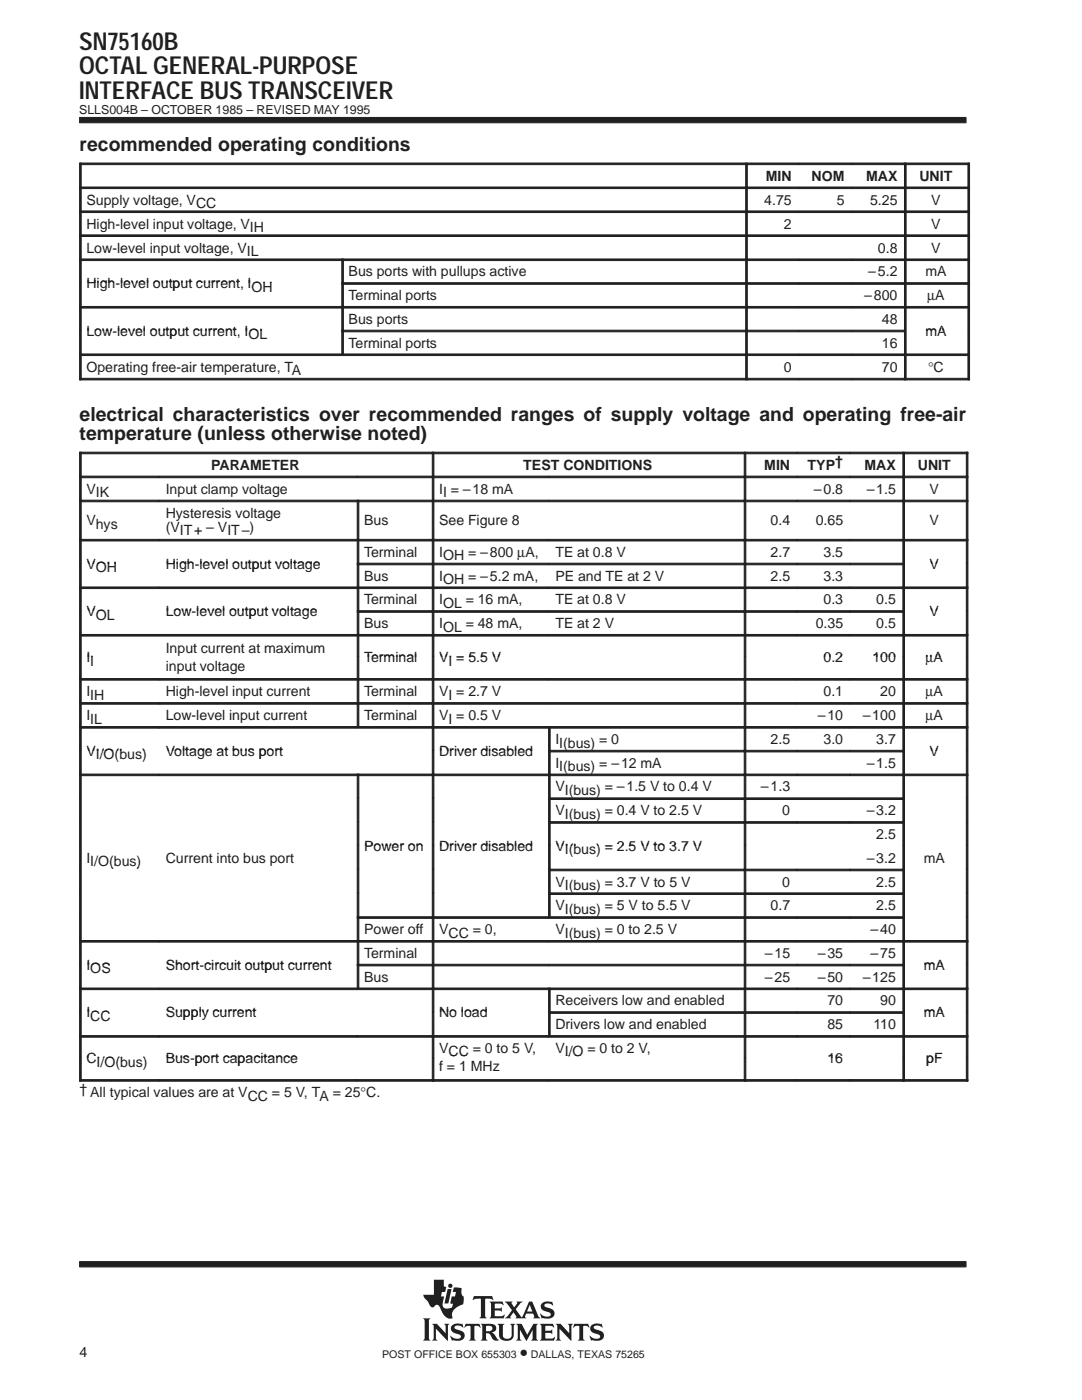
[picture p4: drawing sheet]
<svg xmlns="http://www.w3.org/2000/svg" width="216mm" height="279mm" viewBox="0 0 216 279" stroke-linecap="round" stroke-linejoin="round" font-family="sans-serif">
<g fill="#231f20" stroke="#231f20" stroke-width=".2">
<path d="M15.9 23.4h176.9v1.1h-176.9z" fill-rule="evenodd"/>
<path d="M15.9 251.8h176.9v1h-176.9z" fill-rule="evenodd"/>
</g>
<g fill="#231f20">
<path d="M89.3 257.3h.8l-.6 2.8h-.8z"/>
<path d="M95.9 264.2h2.1a.85 .85 0 0 1 1 .8 .85 .85 0 0 1-.9 .9l.4 .3 .7 1 .4 .2-.2 .1a1.11 1.11 0 0 1-1.4-.9l-.3-.4-.7-.1v1l.3 .4h-1.4l.3-.5v-2.3z" fill-rule="evenodd"/>
<path d="M100.7 259.8h1.6l-.2 .4 .5 .7 .6-.8-.1-.3h1.2l-.5 .3-.9 1.2 1 1.5a.22 .22 0 0 0 .3 0 .22 .22 0 0 0 .1-.2l1.3-2.8h.6l1.2 2.8 .4 .5-1.4-.1a.24 .24 0 0 0 .2-.1 .24 .24 0 0 0 0-.3l-.2-.4h-1.4l-.3 .6 .3 .3h-2.2l.2-.4-.5-.8-.7 .9 .2 .3h-1.3l.5-.4 1-1.2z" fill-rule="evenodd"/>
<path d="M118 264.5a2.12 2.12 0 0 1 1.9-.2l.1-.2 .3 .8-.8-.3h-.7a.35 .35 0 0 0-.3 .2 .35 .35 0 0 0 .2 .4l.5 .2a1.16 1.16 0 0 1 1.2 1.6 1.23 1.23 0 0 1-1.1 .6l-1.1-.1-.2 .1-.4-1 .9 .5 .7 .1a.47 .47 0 0 0 .6-.5 .47 .47 0 0 0-.6-.4 1.29 1.29 0 0 1-1.4-1.5z" fill-rule="evenodd"/>
<path d="M114.6 264.2h2.8l.2 .8-.5-.4h-.6l-.1 .1v2.4l.3 .4h-1.4l.3-.4v-2.4l-.1-.1h-.6l-.6 .4z" fill-rule="evenodd"/>
<path d="M107.7 264.2h2.6l.2 .8-.6-.4-1.1 .1v.9h1l.4-.3v.9l-.3-.2h-1.1v1.1h1.4l.5-.3-.2 .7h-2.8l.3-.5v-2.3z" fill-rule="evenodd"/>
<path d="M110.9 264.2h1l1.7 1.9v-1.5l-.3-.4h1l-.3 .4v3l-2.4-2.4v1.9l.3 .4h-1l.3-.4v-2.5z" fill-rule="evenodd"/>
<path d="M103 264.2h1.1l1.1 2.2 1.2-2.2h.9l-.3 .4v2.5l.4 .4h-1.4l.3-.4v-1.7l-1.3 2.2-1.3-2.3v1.8l.4 .4h-1.1l.3-.5v-2.3z" fill-rule="evenodd"/>
<path d="M90.2 264.5a2.17 2.17 0 0 1 1.9-.2l.1-.2 .3 .8-.8-.3h-.7a.36 .36 0 0 0-.3 .4 .36 .36 0 0 0 .4 .3l.3 .1a1.19 1.19 0 0 1 1.3 1.5l-.1 .1a1.23 1.23 0 0 1-1.1 .6l-1.1-.1-.2 .1-.4-1h.1a1.37 1.37 0 0 0 2.1 .2 .6 .6 0 0 0-.8-.6 1.08 1.08 0 0 1-1-.5 1.08 1.08 0 0 1 0-1.1z" fill-rule="evenodd"/>
<path d="M92.9 264.2h2.8l.2 .8-.5-.4h-.6l-.1 .1v2.4l.3 .4h-1.4l.2-.2 .1-.3v-2.3l-.7-.1-.6 .4z" fill-rule="evenodd"/>
<path d="M99.3 264.2h1.3l-.3 .3 .1 2.2 .2 .4 .8 .1a.73 .73 0 0 0 .7-.8v-1.9l-.3-.3h1l-.3 .3v2a1.56 1.56 0 0 1-1.3 1.1 1.56 1.56 0 0 1-1.5-.6l-.1-2.5z" fill-rule="evenodd"/>
<path d="M86.2 264.2h1l1.7 1.9v-1.5l-.3-.4h1.1l-.3 .3v3.1l-2.4-2.4v1.9l.3 .4h-1.1l.3-.5v-2.3z" fill-rule="evenodd"/>
<path d="M84.4 263.1h1.5l-.3 .3v3.8l.3 .3h-1.5l.3-.5v-3.4z" fill-rule="evenodd"/>
<path d="M94.6 258.7h3.6l.2 .8-.7-.3-.9 .1v3.4l.3 .4h-1.4l.3-.4v-3.4l-1-.1-.7 .2z" fill-rule="evenodd"/>
<path d="M97.7 259.8h2.6l.2 .7-.7-.3h-1.1v.9h1.1l.3-.2v.9l-.3-.2-1.1-.1v1.1l.1 .1h1.3l.5-.4 .1 .1-.2 .7h-2.8l.3-.6v-2.2z" fill-rule="evenodd"/>
<path d="M108.1 260.2l.1-.1a1.87 1.87 0 0 1 1.4-.3l.4 .1 .2-.2 .2 .8-1.1-.4a.44 .44 0 0 0-.7 .4 .44 .44 0 0 0 .6 .4 1.34 1.34 0 0 1 1.4 1.4 1.13 1.13 0 0 1-1.1 .9l-.8-.1a.37 .37 0 0 0-.6 .1l-.3-1 .1-.1 .6 .5 .8 .2a.47 .47 0 0 0 .6-.5 .47 .47 0 0 0-.5-.5h-.2a1.11 1.11 0 0 1-1.2-1.6z" fill-rule="evenodd"/>
<path d="M86.6 255.4h2v1.3l.4 .2-.2 .9h-.6l-.2 .9h.6l-.2 1.1a1.11 1.11 0 0 0 .3 1.3l.6 .1 .9-.3 .2-.7-.5-.1 .2-1.4h.7l.2-.9h-.7l.3-.9 1.5 .2v.9l.1 .5 .3 .2v1a.54 .54 0 0 1-.4 .7l-.4 .2a2.35 2.35 0 0 0-1.5 1.6v.4a.29 .29 0 0 1 .1 .3 .29 .29 0 0 1-.2 .2l-.1 .1a2.21 2.21 0 0 1-2-1.9l-.1-.1a.68 .68 0 0 0-.5-.8 .68 .68 0 0 0-.8 .4 .88 .88 0 0 1-1.1-.8l-.8-1-.2-.6h2.1z" fill-rule="evenodd"/>
<circle cx="89.9" cy="256.6" r=".43"/>
</g>
<g fill="#fff">
<path d="M105.7 260.4l.5 1.3h-1z"/>
<path d="M97 264.7l.6-.1a.56 .56 0 0 1 .7 .5 .56 .56 0 0 1-.7 .6h-.6z" fill-rule="evenodd"/>
</g>
<g fill="#231f20" stroke="#231f20" stroke-width=".2">
<path d="M15.9 32.5h.3v4.8h-.3z" fill-rule="evenodd"/>
<path d="M15.9 32.5h132.9v.4h-132.9z" fill-rule="evenodd"/>
<path d="M148.8 32.5h.3v4.8h-.3z" fill-rule="evenodd"/>
<path d="M148.8 32.5h10.5v.4h-10.5z" fill-rule="evenodd"/>
<path d="M159.4 32.5h10.5v.4h-10.5z" fill-rule="evenodd"/>
<path d="M169.9 32.5h10.6v.4h-10.6z" fill-rule="evenodd"/>
<path d="M180.5 32.5h.3v4.8h-.3z" fill-rule="evenodd"/>
<path d="M193.1 32.5h.4v4.8h-.4z" fill-rule="evenodd"/>
<path d="M180.5 32.5h13v.4h-13z" fill-rule="evenodd"/>
<path d="M15.9 37.3h.3v4.8h-.3z" fill-rule="evenodd"/>
<path d="M15.9 37.3h132.9v.3h-132.9z" fill-rule="evenodd"/>
<path d="M148.8 37.3h.3v4.8h-.3z" fill-rule="evenodd"/>
<path d="M148.8 37.3h10.5v.3h-10.5z" fill-rule="evenodd"/>
<path d="M159.4 37.3h10.5v.3h-10.5z" fill-rule="evenodd"/>
<path d="M169.9 37.3h10.6v.3h-10.6z" fill-rule="evenodd"/>
<path d="M180.5 37.3h.3v4.8h-.3z" fill-rule="evenodd"/>
<path d="M193.1 37.3h.4v4.8h-.4z" fill-rule="evenodd"/>
<path d="M180.5 37.3h13v.3h-13z" fill-rule="evenodd"/>
<path d="M15.9 42.1h.3v4.8h-.3z" fill-rule="evenodd"/>
<path d="M15.9 42.1h132.9v.3h-132.9z" fill-rule="evenodd"/>
<path d="M148.8 42.1h.3v4.8h-.3z" fill-rule="evenodd"/>
<path d="M148.8 42.1h10.5v.3h-10.5z" fill-rule="evenodd"/>
<path d="M159.4 42.1h10.5v.3h-10.5z" fill-rule="evenodd"/>
<path d="M169.9 42.1h10.6v.3h-10.6z" fill-rule="evenodd"/>
<path d="M180.5 42.1h.3v4.8h-.3z" fill-rule="evenodd"/>
<path d="M193.1 42.1h.4v4.8h-.4z" fill-rule="evenodd"/>
<path d="M180.5 42.1h13v.3h-13z" fill-rule="evenodd"/>
<path d="M15.9 46.9h.3v4.8h-.3z" fill-rule="evenodd"/>
<path d="M15.9 46.9h132.9v.3h-132.9z" fill-rule="evenodd"/>
<path d="M148.8 46.9h.3v4.8h-.3z" fill-rule="evenodd"/>
<path d="M148.8 46.9h10.5v.3h-10.5z" fill-rule="evenodd"/>
<path d="M159.4 46.9h10.5v.3h-10.5z" fill-rule="evenodd"/>
<path d="M169.9 46.9h10.6v.3h-10.6z" fill-rule="evenodd"/>
<path d="M180.5 46.9h.3v4.8h-.3z" fill-rule="evenodd"/>
<path d="M193.1 46.9h.4v4.8h-.4z" fill-rule="evenodd"/>
<path d="M180.5 46.9h13v.3h-13z" fill-rule="evenodd"/>
<path d="M15.9 51.7h.3v4.7h-.3z" fill-rule="evenodd"/>
<path d="M15.9 51.7h52.3v.3h-52.3z" fill-rule="evenodd"/>
<path d="M68.2 51.7h.3v4.7h-.3z" fill-rule="evenodd"/>
<path d="M68.2 51.7h80.6v.3h-80.6z" fill-rule="evenodd"/>
<path d="M148.8 51.7h.3v4.7h-.3z" fill-rule="evenodd"/>
<path d="M148.8 51.7h10.5v.3h-10.5z" fill-rule="evenodd"/>
<path d="M159.4 51.7h10.5v.3h-10.5z" fill-rule="evenodd"/>
<path d="M169.9 51.7h10.6v.3h-10.6z" fill-rule="evenodd"/>
<path d="M180.5 51.7h.3v4.7h-.3z" fill-rule="evenodd"/>
<path d="M193.1 51.7h.4v4.7h-.4z" fill-rule="evenodd"/>
<path d="M180.5 51.7h13v.3h-13z" fill-rule="evenodd"/>
<path d="M15.9 56.4h.3v4.7h-.3z" fill-rule="evenodd"/>
<path d="M68.2 56.4h.3v4.7h-.3z" fill-rule="evenodd"/>
<path d="M68.2 56.4h80.6v.3h-80.6z" fill-rule="evenodd"/>
<path d="M148.8 56.4h.3v4.7h-.3z" fill-rule="evenodd"/>
<path d="M148.8 56.4h10.5v.3h-10.5z" fill-rule="evenodd"/>
<path d="M159.4 56.4h10.5v.3h-10.5z" fill-rule="evenodd"/>
<path d="M169.9 56.4h10.6v.3h-10.6z" fill-rule="evenodd"/>
<path d="M180.5 56.4h.3v4.7h-.3z" fill-rule="evenodd"/>
<path d="M193.1 56.4h.4v4.7h-.4z" fill-rule="evenodd"/>
<path d="M180.5 56.4h13v.3h-13z" fill-rule="evenodd"/>
<path d="M15.9 61.2h.3v4.7h-.3z" fill-rule="evenodd"/>
<path d="M15.9 61.2h52.3v.3h-52.3z" fill-rule="evenodd"/>
<path d="M68.2 61.2h.3v4.7h-.3z" fill-rule="evenodd"/>
<path d="M68.2 61.2h80.6v.3h-80.6z" fill-rule="evenodd"/>
<path d="M148.8 61.2h.3v4.7h-.3z" fill-rule="evenodd"/>
<path d="M148.8 61.2h10.5v.3h-10.5z" fill-rule="evenodd"/>
<path d="M159.4 61.2h10.5v.3h-10.5z" fill-rule="evenodd"/>
<path d="M169.9 61.2h10.6v.3h-10.6z" fill-rule="evenodd"/>
<path d="M180.5 61.2h.3v4.7h-.3z" fill-rule="evenodd"/>
<path d="M193.1 61.2h.4v4.7h-.4z" fill-rule="evenodd"/>
<path d="M180.5 61.2h13v.3h-13z" fill-rule="evenodd"/>
<path d="M15.9 65.9h.3v4.7h-.3z" fill-rule="evenodd"/>
<path d="M68.2 65.9h.3v4.7h-.3z" fill-rule="evenodd"/>
<path d="M68.2 65.9h80.6v.3h-80.6z" fill-rule="evenodd"/>
<path d="M148.8 65.9h.3v4.7h-.3z" fill-rule="evenodd"/>
<path d="M148.8 65.9h10.5v.3h-10.5z" fill-rule="evenodd"/>
<path d="M159.4 65.9h10.5v.3h-10.5z" fill-rule="evenodd"/>
<path d="M169.9 65.9h10.6v.3h-10.6z" fill-rule="evenodd"/>
<path d="M180.5 65.9h.3v4.7h-.3z" fill-rule="evenodd"/>
<path d="M193.1 65.9h.4v4.7h-.4z" fill-rule="evenodd"/>
<path d="M15.9 70.6h.3v5.2h-.3z" fill-rule="evenodd"/>
<path d="M15.9 70.6h132.9v.4h-132.9z" fill-rule="evenodd"/>
<path d="M15.9 75.5h132.9v.3h-132.9z" fill-rule="evenodd"/>
<path d="M148.8 70.6h.3v5.2h-.3z" fill-rule="evenodd"/>
<path d="M148.8 70.6h10.5v.4h-10.5z" fill-rule="evenodd"/>
<path d="M148.8 75.5h10.5v.3h-10.5z" fill-rule="evenodd"/>
<path d="M159.4 70.6h10.5v.4h-10.5z" fill-rule="evenodd"/>
<path d="M159.4 75.5h10.5v.3h-10.5z" fill-rule="evenodd"/>
<path d="M169.9 70.6h10.6v.4h-10.6z" fill-rule="evenodd"/>
<path d="M169.9 75.5h10.6v.3h-10.6z" fill-rule="evenodd"/>
<path d="M180.5 70.6h.3v5.2h-.3z" fill-rule="evenodd"/>
<path d="M193.1 70.6h.4v5.2h-.4z" fill-rule="evenodd"/>
<path d="M180.5 70.6h13v.4h-13z" fill-rule="evenodd"/>
<path d="M180.5 75.5h13v.3h-13z" fill-rule="evenodd"/>
<path d="M15.9 90.2h.3v4.8h-.3z" fill-rule="evenodd"/>
<path d="M15.9 90.2h70.3v.4h-70.3z" fill-rule="evenodd"/>
<path d="M86.3 90.2h.3v4.8h-.3z" fill-rule="evenodd"/>
<path d="M86.3 90.2h62.2v.4h-62.2z" fill-rule="evenodd"/>
<path d="M148.5 90.2h.3v4.8h-.3z" fill-rule="evenodd"/>
<path d="M148.5 90.2h10.5v.4h-10.5z" fill-rule="evenodd"/>
<path d="M159.1 90.2h10.5v.4h-10.5z" fill-rule="evenodd"/>
<path d="M169.6 90.2h10.5v.4h-10.5z" fill-rule="evenodd"/>
<path d="M180.2 90.2h.3v4.8h-.3z" fill-rule="evenodd"/>
<path d="M192.8 90.2h.3v4.8h-.3z" fill-rule="evenodd"/>
<path d="M180.2 90.2h12.9v.4h-12.9z" fill-rule="evenodd"/>
<path d="M15.9 95h.3v4.8h-.3z" fill-rule="evenodd"/>
<path d="M15.9 95h15.8v.3h-15.8z" fill-rule="evenodd"/>
<path d="M31.7 95h39.6v.3h-39.6z" fill-rule="evenodd"/>
<path d="M71.3 95h14.9v.3h-14.9z" fill-rule="evenodd"/>
<path d="M86.3 95h.3v4.8h-.3z" fill-rule="evenodd"/>
<path d="M86.3 95h23.1v.3h-23.1z" fill-rule="evenodd"/>
<path d="M109.5 95h39v.3h-39z" fill-rule="evenodd"/>
<path d="M148.5 95h.3v4.8h-.3z" fill-rule="evenodd"/>
<path d="M148.5 95h10.5v.3h-10.5z" fill-rule="evenodd"/>
<path d="M159.1 95h10.5v.3h-10.5z" fill-rule="evenodd"/>
<path d="M169.6 95h10.5v.3h-10.5z" fill-rule="evenodd"/>
<path d="M180.2 95h.3v4.8h-.3z" fill-rule="evenodd"/>
<path d="M192.8 95h.3v4.8h-.3z" fill-rule="evenodd"/>
<path d="M180.2 95h12.9v.3h-12.9z" fill-rule="evenodd"/>
<path d="M15.9 99.8h.3v7.8h-.3z" fill-rule="evenodd"/>
<path d="M15.9 99.8h15.8v.3h-15.8z" fill-rule="evenodd"/>
<path d="M31.7 99.8h39.6v.3h-39.6z" fill-rule="evenodd"/>
<path d="M71.3 99.8h.3v7.8h-.3z" fill-rule="evenodd"/>
<path d="M71.3 99.8h14.9v.3h-14.9z" fill-rule="evenodd"/>
<path d="M86.3 99.8h.3v7.8h-.3z" fill-rule="evenodd"/>
<path d="M86.3 99.8h23.1v.3h-23.1z" fill-rule="evenodd"/>
<path d="M109.5 99.8h39v.3h-39z" fill-rule="evenodd"/>
<path d="M148.5 99.8h.3v7.8h-.3z" fill-rule="evenodd"/>
<path d="M148.5 99.8h10.5v.3h-10.5z" fill-rule="evenodd"/>
<path d="M159.1 99.8h10.5v.3h-10.5z" fill-rule="evenodd"/>
<path d="M169.6 99.8h10.5v.3h-10.5z" fill-rule="evenodd"/>
<path d="M180.2 99.8h.3v7.8h-.3z" fill-rule="evenodd"/>
<path d="M192.8 99.8h.3v7.8h-.3z" fill-rule="evenodd"/>
<path d="M180.2 99.8h12.9v.3h-12.9z" fill-rule="evenodd"/>
<path d="M15.9 107.6h.3v4.8h-.3z" fill-rule="evenodd"/>
<path d="M15.9 107.6h15.8v.4h-15.8z" fill-rule="evenodd"/>
<path d="M31.7 107.6h39.6v.4h-39.6z" fill-rule="evenodd"/>
<path d="M71.3 107.6h.3v4.8h-.3z" fill-rule="evenodd"/>
<path d="M71.3 107.6h14.9v.4h-14.9z" fill-rule="evenodd"/>
<path d="M86.3 107.6h.3v4.8h-.3z" fill-rule="evenodd"/>
<path d="M86.3 107.6h23.1v.4h-23.1z" fill-rule="evenodd"/>
<path d="M109.5 107.6h39v.4h-39z" fill-rule="evenodd"/>
<path d="M148.5 107.6h.3v4.8h-.3z" fill-rule="evenodd"/>
<path d="M148.5 107.6h10.5v.4h-10.5z" fill-rule="evenodd"/>
<path d="M159.1 107.6h10.5v.4h-10.5z" fill-rule="evenodd"/>
<path d="M169.6 107.6h10.5v.4h-10.5z" fill-rule="evenodd"/>
<path d="M180.2 107.6h.3v4.8h-.3z" fill-rule="evenodd"/>
<path d="M192.8 107.6h.3v4.8h-.3z" fill-rule="evenodd"/>
<path d="M180.2 107.6h12.9v.4h-12.9z" fill-rule="evenodd"/>
<path d="M15.9 112.4h.3v4.7h-.3z" fill-rule="evenodd"/>
<path d="M71.3 112.4h.3v4.7h-.3z" fill-rule="evenodd"/>
<path d="M71.3 112.4h14.9v.3h-14.9z" fill-rule="evenodd"/>
<path d="M86.3 112.4h.3v4.7h-.3z" fill-rule="evenodd"/>
<path d="M86.3 112.4h23.1v.3h-23.1z" fill-rule="evenodd"/>
<path d="M109.5 112.4h39v.3h-39z" fill-rule="evenodd"/>
<path d="M148.5 112.4h.3v4.7h-.3z" fill-rule="evenodd"/>
<path d="M148.5 112.4h10.5v.3h-10.5z" fill-rule="evenodd"/>
<path d="M159.1 112.4h10.5v.3h-10.5z" fill-rule="evenodd"/>
<path d="M169.6 112.4h10.5v.3h-10.5z" fill-rule="evenodd"/>
<path d="M180.2 112.4h.3v4.7h-.3z" fill-rule="evenodd"/>
<path d="M192.8 112.4h.3v4.7h-.3z" fill-rule="evenodd"/>
<path d="M15.9 117.1h.3v4.8h-.3z" fill-rule="evenodd"/>
<path d="M15.9 117.1h15.8v.4h-15.8z" fill-rule="evenodd"/>
<path d="M31.7 117.1h39.6v.4h-39.6z" fill-rule="evenodd"/>
<path d="M71.3 117.1h.3v4.8h-.3z" fill-rule="evenodd"/>
<path d="M71.3 117.1h14.9v.4h-14.9z" fill-rule="evenodd"/>
<path d="M86.3 117.1h.3v4.8h-.3z" fill-rule="evenodd"/>
<path d="M86.3 117.1h23.1v.4h-23.1z" fill-rule="evenodd"/>
<path d="M109.5 117.1h39v.4h-39z" fill-rule="evenodd"/>
<path d="M148.5 117.1h.3v4.8h-.3z" fill-rule="evenodd"/>
<path d="M148.5 117.1h10.5v.4h-10.5z" fill-rule="evenodd"/>
<path d="M159.1 117.1h10.5v.4h-10.5z" fill-rule="evenodd"/>
<path d="M169.6 117.1h10.5v.4h-10.5z" fill-rule="evenodd"/>
<path d="M180.2 117.1h.3v4.8h-.3z" fill-rule="evenodd"/>
<path d="M192.8 117.1h.3v4.8h-.3z" fill-rule="evenodd"/>
<path d="M180.2 117.1h12.9v.4h-12.9z" fill-rule="evenodd"/>
<path d="M15.9 121.9h.3v4.7h-.3z" fill-rule="evenodd"/>
<path d="M71.3 121.9h.3v4.7h-.3z" fill-rule="evenodd"/>
<path d="M71.3 121.9h14.9v.3h-14.9z" fill-rule="evenodd"/>
<path d="M86.3 121.9h.3v4.7h-.3z" fill-rule="evenodd"/>
<path d="M86.3 121.9h23.1v.3h-23.1z" fill-rule="evenodd"/>
<path d="M109.5 121.9h39v.3h-39z" fill-rule="evenodd"/>
<path d="M148.5 121.9h.3v4.7h-.3z" fill-rule="evenodd"/>
<path d="M148.5 121.9h10.5v.3h-10.5z" fill-rule="evenodd"/>
<path d="M159.1 121.9h10.5v.3h-10.5z" fill-rule="evenodd"/>
<path d="M169.6 121.9h10.5v.3h-10.5z" fill-rule="evenodd"/>
<path d="M180.2 121.9h.3v4.7h-.3z" fill-rule="evenodd"/>
<path d="M192.8 121.9h.3v4.7h-.3z" fill-rule="evenodd"/>
<path d="M15.9 126.6h.3v4.4h-.3z" fill-rule="evenodd"/>
<path d="M15.9 126.6h15.8v.3h-15.8z" fill-rule="evenodd"/>
<path d="M31.7 126.6h39.6v.3h-39.6z" fill-rule="evenodd"/>
<path d="M71.3 126.6h.3v4.4h-.3z" fill-rule="evenodd"/>
<path d="M71.3 126.6h14.9v.3h-14.9z" fill-rule="evenodd"/>
<path d="M86.3 126.6h.3v4.4h-.3z" fill-rule="evenodd"/>
<path d="M86.3 126.6h23.1v.3h-23.1z" fill-rule="evenodd"/>
<path d="M109.5 126.6h39v.3h-39z" fill-rule="evenodd"/>
<path d="M148.5 126.6h.3v4.4h-.3z" fill-rule="evenodd"/>
<path d="M148.5 126.6h10.5v.3h-10.5z" fill-rule="evenodd"/>
<path d="M159.1 126.6h10.5v.3h-10.5z" fill-rule="evenodd"/>
<path d="M169.6 126.6h10.5v.3h-10.5z" fill-rule="evenodd"/>
<path d="M180.2 126.6h.3v4.4h-.3z" fill-rule="evenodd"/>
<path d="M192.8 126.6h.3v4.4h-.3z" fill-rule="evenodd"/>
<path d="M180.2 126.6h12.9v.3h-12.9z" fill-rule="evenodd"/>
<path d="M15.9 131h.3v4.4h-.3z" fill-rule="evenodd"/>
<path d="M71.3 131h.3v4.4h-.3z" fill-rule="evenodd"/>
<path d="M86.3 131h.3v4.4h-.3z" fill-rule="evenodd"/>
<path d="M148.5 131h.3v4.4h-.3z" fill-rule="evenodd"/>
<path d="M180.2 131h.3v4.4h-.3z" fill-rule="evenodd"/>
<path d="M192.8 131h.3v4.4h-.3z" fill-rule="evenodd"/>
<path d="M15.9 135.4h.3v4.8h-.3z" fill-rule="evenodd"/>
<path d="M15.9 135.4h15.8v.3h-15.8z" fill-rule="evenodd"/>
<path d="M31.7 135.4h39.6v.3h-39.6z" fill-rule="evenodd"/>
<path d="M71.3 135.4h.3v4.8h-.3z" fill-rule="evenodd"/>
<path d="M71.3 135.4h14.9v.3h-14.9z" fill-rule="evenodd"/>
<path d="M86.3 135.4h.3v4.8h-.3z" fill-rule="evenodd"/>
<path d="M86.3 135.4h23.1v.3h-23.1z" fill-rule="evenodd"/>
<path d="M109.5 135.4h39v.3h-39z" fill-rule="evenodd"/>
<path d="M148.5 135.4h.3v4.8h-.3z" fill-rule="evenodd"/>
<path d="M148.5 135.4h10.5v.3h-10.5z" fill-rule="evenodd"/>
<path d="M159.1 135.4h10.5v.3h-10.5z" fill-rule="evenodd"/>
<path d="M169.6 135.4h10.5v.3h-10.5z" fill-rule="evenodd"/>
<path d="M180.2 135.4h.3v4.8h-.3z" fill-rule="evenodd"/>
<path d="M192.8 135.4h.3v4.8h-.3z" fill-rule="evenodd"/>
<path d="M180.2 135.4h12.9v.3h-12.9z" fill-rule="evenodd"/>
<path d="M15.9 140.2h.3v4.8h-.3z" fill-rule="evenodd"/>
<path d="M15.9 140.2h15.8v.3h-15.8z" fill-rule="evenodd"/>
<path d="M31.7 140.2h39.6v.3h-39.6z" fill-rule="evenodd"/>
<path d="M71.3 140.2h.3v4.8h-.3z" fill-rule="evenodd"/>
<path d="M71.3 140.2h14.9v.3h-14.9z" fill-rule="evenodd"/>
<path d="M86.3 140.2h.3v4.8h-.3z" fill-rule="evenodd"/>
<path d="M86.3 140.2h23.1v.3h-23.1z" fill-rule="evenodd"/>
<path d="M109.5 140.2h39v.3h-39z" fill-rule="evenodd"/>
<path d="M148.5 140.2h.3v4.8h-.3z" fill-rule="evenodd"/>
<path d="M148.5 140.2h10.5v.3h-10.5z" fill-rule="evenodd"/>
<path d="M159.1 140.2h10.5v.3h-10.5z" fill-rule="evenodd"/>
<path d="M169.6 140.2h10.5v.3h-10.5z" fill-rule="evenodd"/>
<path d="M180.2 140.2h.3v4.8h-.3z" fill-rule="evenodd"/>
<path d="M192.8 140.2h.3v4.8h-.3z" fill-rule="evenodd"/>
<path d="M180.2 140.2h12.9v.3h-12.9z" fill-rule="evenodd"/>
<path d="M15.9 145h.3v4.7h-.3z" fill-rule="evenodd"/>
<path d="M15.9 145h15.8v.3h-15.8z" fill-rule="evenodd"/>
<path d="M31.7 145h39.6v.3h-39.6z" fill-rule="evenodd"/>
<path d="M71.3 145h14.9v.3h-14.9z" fill-rule="evenodd"/>
<path d="M86.3 145h.3v4.7h-.3z" fill-rule="evenodd"/>
<path d="M86.3 145h23.1v.3h-23.1z" fill-rule="evenodd"/>
<path d="M109.5 145h.3v4.7h-.3z" fill-rule="evenodd"/>
<path d="M109.5 145h39v.3h-39z" fill-rule="evenodd"/>
<path d="M148.5 145h.3v4.7h-.3z" fill-rule="evenodd"/>
<path d="M148.5 145h10.5v.3h-10.5z" fill-rule="evenodd"/>
<path d="M159.1 145h10.5v.3h-10.5z" fill-rule="evenodd"/>
<path d="M169.6 145h10.5v.3h-10.5z" fill-rule="evenodd"/>
<path d="M180.2 145h.3v4.7h-.3z" fill-rule="evenodd"/>
<path d="M192.8 145h.3v4.7h-.3z" fill-rule="evenodd"/>
<path d="M180.2 145h12.9v.3h-12.9z" fill-rule="evenodd"/>
<path d="M15.9 149.7h.3v4.8h-.3z" fill-rule="evenodd"/>
<path d="M86.3 149.7h.3v4.8h-.3z" fill-rule="evenodd"/>
<path d="M109.5 149.7h.3v4.8h-.3z" fill-rule="evenodd"/>
<path d="M109.5 149.7h39v.4h-39z" fill-rule="evenodd"/>
<path d="M148.5 149.7h.3v4.8h-.3z" fill-rule="evenodd"/>
<path d="M148.5 149.7h10.5v.4h-10.5z" fill-rule="evenodd"/>
<path d="M159.1 149.7h10.5v.4h-10.5z" fill-rule="evenodd"/>
<path d="M169.6 149.7h10.5v.4h-10.5z" fill-rule="evenodd"/>
<path d="M180.2 149.7h.3v4.8h-.3z" fill-rule="evenodd"/>
<path d="M192.8 149.7h.3v4.8h-.3z" fill-rule="evenodd"/>
<path d="M15.9 154.5h.3v4.7h-.3z" fill-rule="evenodd"/>
<path d="M15.9 154.5h15.8v.3h-15.8z" fill-rule="evenodd"/>
<path d="M31.7 154.5h39.6v.3h-39.6z" fill-rule="evenodd"/>
<path d="M71.3 154.5h.3v4.7h-.3z" fill-rule="evenodd"/>
<path d="M71.3 154.5h14.9v.3h-14.9z" fill-rule="evenodd"/>
<path d="M86.3 154.5h.3v4.7h-.3z" fill-rule="evenodd"/>
<path d="M86.3 154.5h23.1v.3h-23.1z" fill-rule="evenodd"/>
<path d="M109.5 154.5h.3v4.7h-.3z" fill-rule="evenodd"/>
<path d="M109.5 154.5h39v.3h-39z" fill-rule="evenodd"/>
<path d="M148.5 154.5h.3v4.7h-.3z" fill-rule="evenodd"/>
<path d="M148.5 154.5h10.5v.3h-10.5z" fill-rule="evenodd"/>
<path d="M159.1 154.5h10.5v.3h-10.5z" fill-rule="evenodd"/>
<path d="M169.6 154.5h10.5v.3h-10.5z" fill-rule="evenodd"/>
<path d="M180.2 154.5h.3v4.7h-.3z" fill-rule="evenodd"/>
<path d="M192.8 154.5h.3v4.7h-.3z" fill-rule="evenodd"/>
<path d="M180.2 154.5h12.9v.3h-12.9z" fill-rule="evenodd"/>
<path d="M15.9 159.2h.3v4.8h-.3z" fill-rule="evenodd"/>
<path d="M71.3 159.2h.3v4.8h-.3z" fill-rule="evenodd"/>
<path d="M86.3 159.2h.3v4.8h-.3z" fill-rule="evenodd"/>
<path d="M109.5 159.2h.3v4.8h-.3z" fill-rule="evenodd"/>
<path d="M109.5 159.2h39v.4h-39z" fill-rule="evenodd"/>
<path d="M148.5 159.2h.3v4.8h-.3z" fill-rule="evenodd"/>
<path d="M148.5 159.2h10.5v.4h-10.5z" fill-rule="evenodd"/>
<path d="M159.1 159.2h10.5v.4h-10.5z" fill-rule="evenodd"/>
<path d="M169.6 159.2h10.5v.4h-10.5z" fill-rule="evenodd"/>
<path d="M180.2 159.2h.3v4.8h-.3z" fill-rule="evenodd"/>
<path d="M192.8 159.2h.3v4.8h-.3z" fill-rule="evenodd"/>
<path d="M15.9 164h.3v4.7h-.3z" fill-rule="evenodd"/>
<path d="M71.3 164h.3v4.7h-.3z" fill-rule="evenodd"/>
<path d="M86.3 164h.3v4.7h-.3z" fill-rule="evenodd"/>
<path d="M109.5 164h.3v4.7h-.3z" fill-rule="evenodd"/>
<path d="M109.5 164h39v.3h-39z" fill-rule="evenodd"/>
<path d="M148.5 164h.3v4.7h-.3z" fill-rule="evenodd"/>
<path d="M148.5 164h10.5v.3h-10.5z" fill-rule="evenodd"/>
<path d="M159.1 164h10.5v.3h-10.5z" fill-rule="evenodd"/>
<path d="M169.6 164h10.5v.3h-10.5z" fill-rule="evenodd"/>
<path d="M180.2 164h.3v4.7h-.3z" fill-rule="evenodd"/>
<path d="M192.8 164h.3v4.7h-.3z" fill-rule="evenodd"/>
<path d="M15.9 168.7h.3v4.7h-.3z" fill-rule="evenodd"/>
<path d="M71.3 168.7h.3v4.7h-.3z" fill-rule="evenodd"/>
<path d="M86.3 168.7h.3v4.7h-.3z" fill-rule="evenodd"/>
<path d="M109.5 168.7h.3v4.7h-.3z" fill-rule="evenodd"/>
<path d="M148.5 168.7h.3v4.7h-.3z" fill-rule="evenodd"/>
<path d="M180.2 168.7h.3v4.7h-.3z" fill-rule="evenodd"/>
<path d="M192.8 168.7h.3v4.7h-.3z" fill-rule="evenodd"/>
<path d="M15.9 173.5h.3v4.7h-.3z" fill-rule="evenodd"/>
<path d="M71.3 173.5h.3v4.7h-.3z" fill-rule="evenodd"/>
<path d="M86.3 173.5h.3v4.7h-.3z" fill-rule="evenodd"/>
<path d="M109.5 173.5h.3v4.7h-.3z" fill-rule="evenodd"/>
<path d="M109.5 173.5h39v.3h-39z" fill-rule="evenodd"/>
<path d="M148.5 173.5h.3v4.7h-.3z" fill-rule="evenodd"/>
<path d="M148.5 173.5h10.5v.3h-10.5z" fill-rule="evenodd"/>
<path d="M159.1 173.5h10.5v.3h-10.5z" fill-rule="evenodd"/>
<path d="M169.6 173.5h10.5v.3h-10.5z" fill-rule="evenodd"/>
<path d="M180.2 173.5h.3v4.7h-.3z" fill-rule="evenodd"/>
<path d="M192.8 173.5h.3v4.7h-.3z" fill-rule="evenodd"/>
<path d="M15.9 178.2h.3v4.7h-.3z" fill-rule="evenodd"/>
<path d="M71.3 178.2h.3v4.7h-.3z" fill-rule="evenodd"/>
<path d="M86.3 178.2h.3v4.7h-.3z" fill-rule="evenodd"/>
<path d="M109.5 178.2h.3v4.7h-.3z" fill-rule="evenodd"/>
<path d="M109.5 178.2h39v.3h-39z" fill-rule="evenodd"/>
<path d="M148.5 178.2h.3v4.7h-.3z" fill-rule="evenodd"/>
<path d="M148.5 178.2h10.5v.3h-10.5z" fill-rule="evenodd"/>
<path d="M159.1 178.2h10.5v.3h-10.5z" fill-rule="evenodd"/>
<path d="M169.6 178.2h10.5v.3h-10.5z" fill-rule="evenodd"/>
<path d="M180.2 178.2h.3v4.7h-.3z" fill-rule="evenodd"/>
<path d="M192.8 178.2h.3v4.7h-.3z" fill-rule="evenodd"/>
<path d="M15.9 183h.3v4.7h-.3z" fill-rule="evenodd"/>
<path d="M71.3 183h.3v4.7h-.3z" fill-rule="evenodd"/>
<path d="M71.3 183h14.9v.3h-14.9z" fill-rule="evenodd"/>
<path d="M86.3 183h.3v4.7h-.3z" fill-rule="evenodd"/>
<path d="M86.3 183h23.1v.3h-23.1z" fill-rule="evenodd"/>
<path d="M109.5 183h39v.3h-39z" fill-rule="evenodd"/>
<path d="M148.5 183h.3v4.7h-.3z" fill-rule="evenodd"/>
<path d="M148.5 183h10.5v.3h-10.5z" fill-rule="evenodd"/>
<path d="M159.1 183h10.5v.3h-10.5z" fill-rule="evenodd"/>
<path d="M169.6 183h10.5v.3h-10.5z" fill-rule="evenodd"/>
<path d="M180.2 183h.3v4.7h-.3z" fill-rule="evenodd"/>
<path d="M192.8 183h.3v4.7h-.3z" fill-rule="evenodd"/>
<path d="M15.9 187.7h.3v4.7h-.3z" fill-rule="evenodd"/>
<path d="M15.9 187.7h15.8v.3h-15.8z" fill-rule="evenodd"/>
<path d="M31.7 187.7h39.6v.3h-39.6z" fill-rule="evenodd"/>
<path d="M71.3 187.7h.3v4.7h-.3z" fill-rule="evenodd"/>
<path d="M71.3 187.7h14.9v.3h-14.9z" fill-rule="evenodd"/>
<path d="M86.3 187.7h.3v4.7h-.3z" fill-rule="evenodd"/>
<path d="M86.3 187.7h23.1v.3h-23.1z" fill-rule="evenodd"/>
<path d="M109.5 187.7h39v.3h-39z" fill-rule="evenodd"/>
<path d="M148.5 187.7h.3v4.7h-.3z" fill-rule="evenodd"/>
<path d="M148.5 187.7h10.5v.3h-10.5z" fill-rule="evenodd"/>
<path d="M159.1 187.7h10.5v.3h-10.5z" fill-rule="evenodd"/>
<path d="M169.6 187.7h10.5v.3h-10.5z" fill-rule="evenodd"/>
<path d="M180.2 187.7h.3v4.7h-.3z" fill-rule="evenodd"/>
<path d="M192.8 187.7h.3v4.7h-.3z" fill-rule="evenodd"/>
<path d="M180.2 187.7h12.9v.3h-12.9z" fill-rule="evenodd"/>
<path d="M15.9 192.4h.3v4.8h-.3z" fill-rule="evenodd"/>
<path d="M71.3 192.4h.3v4.8h-.3z" fill-rule="evenodd"/>
<path d="M71.3 192.4h14.9v.4h-14.9z" fill-rule="evenodd"/>
<path d="M86.3 192.4h.3v4.8h-.3z" fill-rule="evenodd"/>
<path d="M86.3 192.4h23.1v.4h-23.1z" fill-rule="evenodd"/>
<path d="M109.5 192.4h39v.4h-39z" fill-rule="evenodd"/>
<path d="M148.5 192.4h.3v4.8h-.3z" fill-rule="evenodd"/>
<path d="M148.5 192.4h10.5v.4h-10.5z" fill-rule="evenodd"/>
<path d="M159.1 192.4h10.5v.4h-10.5z" fill-rule="evenodd"/>
<path d="M169.6 192.4h10.5v.4h-10.5z" fill-rule="evenodd"/>
<path d="M180.2 192.4h.3v4.8h-.3z" fill-rule="evenodd"/>
<path d="M192.8 192.4h.3v4.8h-.3z" fill-rule="evenodd"/>
<path d="M15.9 197.2h.3v4.7h-.3z" fill-rule="evenodd"/>
<path d="M15.9 197.2h15.8v.3h-15.8z" fill-rule="evenodd"/>
<path d="M31.7 197.2h39.6v.3h-39.6z" fill-rule="evenodd"/>
<path d="M71.3 197.2h14.9v.3h-14.9z" fill-rule="evenodd"/>
<path d="M86.3 197.2h.3v4.7h-.3z" fill-rule="evenodd"/>
<path d="M86.3 197.2h23.1v.3h-23.1z" fill-rule="evenodd"/>
<path d="M109.5 197.2h.3v4.7h-.3z" fill-rule="evenodd"/>
<path d="M109.5 197.2h39v.3h-39z" fill-rule="evenodd"/>
<path d="M148.5 197.2h.3v4.7h-.3z" fill-rule="evenodd"/>
<path d="M148.5 197.2h10.5v.3h-10.5z" fill-rule="evenodd"/>
<path d="M159.1 197.2h10.5v.3h-10.5z" fill-rule="evenodd"/>
<path d="M169.6 197.2h10.5v.3h-10.5z" fill-rule="evenodd"/>
<path d="M180.2 197.2h.3v4.7h-.3z" fill-rule="evenodd"/>
<path d="M192.8 197.2h.3v4.7h-.3z" fill-rule="evenodd"/>
<path d="M180.2 197.2h12.9v.3h-12.9z" fill-rule="evenodd"/>
<path d="M15.9 201.9h.3v4.8h-.3z" fill-rule="evenodd"/>
<path d="M86.3 201.9h.3v4.8h-.3z" fill-rule="evenodd"/>
<path d="M109.5 201.9h.3v4.8h-.3z" fill-rule="evenodd"/>
<path d="M109.5 201.9h39v.3h-39z" fill-rule="evenodd"/>
<path d="M148.5 201.9h.3v4.8h-.3z" fill-rule="evenodd"/>
<path d="M148.5 201.9h10.5v.3h-10.5z" fill-rule="evenodd"/>
<path d="M159.1 201.9h10.5v.3h-10.5z" fill-rule="evenodd"/>
<path d="M169.6 201.9h10.5v.3h-10.5z" fill-rule="evenodd"/>
<path d="M180.2 201.9h.3v4.8h-.3z" fill-rule="evenodd"/>
<path d="M192.8 201.9h.3v4.8h-.3z" fill-rule="evenodd"/>
<path d="M15.9 206.7h.3v4.4h-.3z" fill-rule="evenodd"/>
<path d="M15.9 206.7h15.8v.3h-15.8z" fill-rule="evenodd"/>
<path d="M31.7 206.7h39.6v.3h-39.6z" fill-rule="evenodd"/>
<path d="M71.3 206.7h14.9v.3h-14.9z" fill-rule="evenodd"/>
<path d="M86.3 206.7h.3v4.4h-.3z" fill-rule="evenodd"/>
<path d="M86.3 206.7h23.1v.3h-23.1z" fill-rule="evenodd"/>
<path d="M109.5 206.7h39v.3h-39z" fill-rule="evenodd"/>
<path d="M148.5 206.7h.3v4.4h-.3z" fill-rule="evenodd"/>
<path d="M148.5 206.7h10.5v.3h-10.5z" fill-rule="evenodd"/>
<path d="M159.1 206.7h10.5v.3h-10.5z" fill-rule="evenodd"/>
<path d="M169.6 206.7h10.5v.3h-10.5z" fill-rule="evenodd"/>
<path d="M180.2 206.7h.3v4.4h-.3z" fill-rule="evenodd"/>
<path d="M192.8 206.7h.3v4.4h-.3z" fill-rule="evenodd"/>
<path d="M180.2 206.7h12.9v.3h-12.9z" fill-rule="evenodd"/>
<path d="M15.9 211.1h.3v4.7h-.3z" fill-rule="evenodd"/>
<path d="M15.9 215.5h15.8v.3h-15.8z" fill-rule="evenodd"/>
<path d="M31.7 215.5h39.6v.3h-39.6z" fill-rule="evenodd"/>
<path d="M71.3 215.5h14.9v.3h-14.9z" fill-rule="evenodd"/>
<path d="M86.3 211.1h.3v4.7h-.3z" fill-rule="evenodd"/>
<path d="M86.3 215.5h23.1v.3h-23.1z" fill-rule="evenodd"/>
<path d="M109.5 215.5h39v.3h-39z" fill-rule="evenodd"/>
<path d="M148.5 211.1h.3v4.7h-.3z" fill-rule="evenodd"/>
<path d="M148.5 215.5h10.5v.3h-10.5z" fill-rule="evenodd"/>
<path d="M159.1 215.5h10.5v.3h-10.5z" fill-rule="evenodd"/>
<path d="M169.6 215.5h10.5v.3h-10.5z" fill-rule="evenodd"/>
<path d="M180.2 211.1h.3v4.7h-.3z" fill-rule="evenodd"/>
<path d="M192.8 211.1h.3v4.7h-.3z" fill-rule="evenodd"/>
<path d="M180.2 215.5h12.9v.3h-12.9z" fill-rule="evenodd"/>
</g>
<g font-size="4.9" fill="#231f20">
<text x="15.8" y="9.9">SN75160B</text>
<text x="15.8" y="14.8">OCTAL GENERAL-PURPOSE</text>
<text x="15.8" y="19.7">INTERFACE BUS TRANSCEIVER</text>
</g>
<g font-size="3.9" fill="#231f20">
<text x="15.9" y="30.2">recommended operating conditions</text>
<text x="15.9" y="84">electrical characteristics over recommended ranges of supply voltage and operating free-air</text>
<text x="15.9" y="87.9">temperature (unless otherwise noted)</text>
</g>
<text font-size="3.5" fill="#231f20" x="103.7" y="271">•</text>
<g font-size="2.8" fill="#231f20">
<text x="17.2" y="40.8">Supply voltage, VCC</text>
<text x="152.5" y="40.8">4.75</text>
<text x="152.8" y="36.1">MIN</text>
<text x="161.9" y="36.1">NOM</text>
<text x="167" y="40.8">5</text>
<text x="172.8" y="36.1">MAX</text>
<text x="173.6" y="40.8">5.25</text>
<text x="183.5" y="36.1">UNIT</text>
<text x="185.8" y="40.8">V</text>
<text x="17.2" y="45.6">High-level input voltage, VIH</text>
<text x="156.4" y="45.6">2</text>
<text x="185.8" y="45.6">V</text>
<text x="17.2" y="50.4">Low-level input voltage, VIL</text>
<text x="175.2" y="50.4">0.8</text>
<text x="185.8" y="50.4">V</text>
<text x="17.2" y="57.5">High level output current IOH</text>
<text x="17.2" y="57.5">High-level output current, IOH</text>
<text x="69.6" y="55.2">Bus ports with pullups active</text>
<text x="69.6" y="59.9">Terminal ports</text>
<text x="172.5" y="59.9">–800</text>
<text x="173.3" y="55.2">–5.2</text>
<text x="184.6" y="55.2">mA</text>
<text x="185" y="59.9">µA</text>
<text x="69.6" y="64.6">Bus ports</text>
<text x="176" y="64.6">48</text>
<text x="17.2" y="67">Low level output current IOL</text>
<text x="17.2" y="67">Low-level output current, IOL</text>
<text x="69.6" y="69.4">Terminal ports</text>
<text x="176" y="69.4">16</text>
<text x="184.6" y="67">mA</text>
<text x="17.2" y="74.2">Operating free-air temperature, TA</text>
<text x="156.4" y="74.2">0</text>
<text x="176" y="74.2">70</text>
<text x="185.2" y="74.2">°C</text>
<text x="42.1" y="93.8">PARAMETER</text>
<text x="104.4" y="93.8">TEST CONDITIONS</text>
<text x="152.5" y="93.8">MIN</text>
<text x="161.2" y="93.8">TYP†</text>
<text x="172.5" y="93.8">MAX</text>
<text x="183.1" y="93.8">UNIT</text>
<text x="17.2" y="98.5">VIK</text>
<text x="33.1" y="98.5">Input clamp voltage</text>
<text x="87.6" y="98.5">II = –18 mA</text>
<text x="162.4" y="98.5">–0.8</text>
<text x="172.9" y="98.5">–1.5</text>
<text x="185.5" y="98.5">V</text>
<text x="17.2" y="104.9">Vhys</text>
<text x="33.1" y="103.3">Hysteresis voltage</text>
<text x="33.1" y="106.2">(VIT+ – VIT–)</text>
<text x="72.6" y="104.9">Bus</text>
<text x="87.6" y="104.9">See Figure 8</text>
<text x="153.8" y="104.9">0.4</text>
<text x="162.8" y="104.9">0.65</text>
<text x="185.5" y="104.9">V</text>
<text x="17.2" y="113.5">VOH</text>
<text x="33.1" y="113.5">High level output voltage</text>
<text x="33.1" y="113.5">High-level output voltage</text>
<text x="72.6" y="111.1">Terminal</text>
<text x="87.6" y="111.1">IOH = –800 µA,</text>
<text x="110.8" y="111.1">TE at 0.8 V</text>
<text x="153.8" y="111.1">2.7</text>
<text x="164.3" y="111.1">3.5</text>
<text x="185.5" y="113.5">V</text>
<text x="72.6" y="115.9">Bus</text>
<text x="87.6" y="115.9">IOH = –5.2 mA,</text>
<text x="110.8" y="115.9">PE and TE at 2 V</text>
<text x="153.8" y="115.9">2.5</text>
<text x="164.3" y="115.9">3.3</text>
<text x="17.2" y="123">VOL</text>
<text x="33.1" y="123">Low level output voltage</text>
<text x="33.1" y="123">Low-level output voltage</text>
<text x="72.6" y="120.6">Terminal</text>
<text x="72.6" y="125.4">Bus</text>
<text x="87.6" y="120.6">IOL = 16 mA,</text>
<text x="87.6" y="125.4">IOL = 48 mA,</text>
<text x="110.8" y="120.6">TE at 0.8 V</text>
<text x="110.8" y="125.4">TE at 2 V</text>
<text x="162.8" y="125.4">0.35</text>
<text x="164.3" y="120.6">0.3</text>
<text x="174.9" y="120.6">0.5</text>
<text x="174.9" y="125.4">0.5</text>
<text x="185.5" y="123">V</text>
<text x="33.1" y="130.4">Input current at maximum</text>
<text x="17.2" y="132.1">II</text>
<text x="33.1" y="133.9">input voltage</text>
<text x="72.6" y="132.1">Terminal</text>
<text x="87.6" y="132.1">VI = 5 5 V</text>
<text x="87.6" y="132.1">VI = 5.5 V</text>
<text x="164.3" y="132.1">0 2</text>
<text x="164.3" y="132.1">0.2</text>
<text x="174.1" y="132.1">100</text>
<text x="184.7" y="132.1">µA</text>
<text x="17.2" y="138.9">IIH</text>
<text x="17.2" y="143.7">IIL</text>
<text x="33.1" y="138.9">High-level input current</text>
<text x="33.1" y="143.7">Low-level input current</text>
<text x="72.6" y="138.9">Terminal</text>
<text x="72.6" y="143.7">Terminal</text>
<text x="87.6" y="138.9">VI = 2.7 V</text>
<text x="87.6" y="143.7">VI = 0.5 V</text>
<text x="163.2" y="143.7">–10</text>
<text x="164.3" y="138.9">0.1</text>
<text x="172.1" y="143.7">–100</text>
<text x="175.6" y="138.9">20</text>
<text x="184.7" y="138.9">µA</text>
<text x="184.7" y="143.7">µA</text>
<text x="110.8" y="148.5">II(bus) = 0</text>
<text x="153.8" y="148.5">2.5</text>
<text x="164.3" y="148.5">3.0</text>
<text x="174.9" y="148.5">3.7</text>
<text x="17.2" y="150.8">VI/O(b</text>
<text x="17.2" y="150.8">VI/O(bus))</text>
<text x="33.1" y="150.8">Voltage at bus port</text>
<text x="87.6" y="150.8">Driver disabled</text>
<text x="110.8" y="153.2">II(bus) = –12 mA</text>
<text x="172.9" y="153.2">–1.5</text>
<text x="185.5" y="150.8">V</text>
<text x="110.8" y="158">VI(bus) = –1.5 V to 0.4 V</text>
<text x="151.8" y="158">–1.3</text>
<text x="110.8" y="162.7">VI(bus) = 0.4 V to 2.5 V</text>
<text x="156.1" y="162.7">0</text>
<text x="172.9" y="162.7">–3.2</text>
<text x="174.9" y="167.5">2.5</text>
<text x="17.2" y="172.2">II/O(bus))</text>
<text x="21.8" y="172.9">(</text>
<text x="33.1" y="172.2">Current into bus port</text>
<text x="72.6" y="169.8">Power on</text>
<text x="87.6" y="169.8">Driver disabled</text>
<text x="110.8" y="169.8">VI(b</text>
<text x="110.8" y="169.8">VI(bus)) = 2 5 V to 3 7 V</text>
<text x="120.7" y="169.8">= 2.5 V to 3.7 V</text>
<text x="172.9" y="172.2">–3.2</text>
<text x="184.3" y="172.2">mA</text>
<text x="110.8" y="176.9">VI(bus) = 3.7 V to 5 V</text>
<text x="156.1" y="176.9">0</text>
<text x="174.9" y="176.9">2.5</text>
<text x="110.8" y="181.7">VI(bus) = 5 V to 5.5 V</text>
<text x="153.8" y="181.7">0.7</text>
<text x="174.9" y="181.7">2.5</text>
<text x="72.6" y="186.4">Power off</text>
<text x="72.6" y="191.2">Terminal</text>
<text x="87.6" y="186.4">VCC = 0,</text>
<text x="110.8" y="186.4">VI(bus) = 0 to 2.5 V</text>
<text x="152.6" y="191.2">–15</text>
<text x="163.2" y="191.2">–35</text>
<text x="173.7" y="186.4">–40</text>
<text x="173.7" y="191.2">–75</text>
<text x="17.2" y="193.5">IOS</text>
<text x="33.1" y="193.5">Short circuit output current</text>
<text x="33.1" y="193.5">Short-circuit output current</text>
<text x="72.6" y="195.9">Bus</text>
<text x="152.6" y="195.9">–25</text>
<text x="163.2" y="195.9">–50</text>
<text x="172.1" y="195.9">–125</text>
<text x="184.3" y="193.5">mA</text>
<text x="17.2" y="203">ICC</text>
<text x="33.1" y="203">Supply current</text>
<text x="87.6" y="203">No load</text>
<text x="110.8" y="200.7">Receivers low and enabled</text>
<text x="165.1" y="200.7">70</text>
<text x="175.6" y="200.7">90</text>
<text x="184.3" y="203">mA</text>
<text x="110.8" y="205.4">Drivers low and enabled</text>
<text x="165.1" y="205.4">85</text>
<text x="174.3" y="205.4">110</text>
<text x="17.2" y="212.2">CI/O(bus))</text>
<text x="17.2" y="212.2">CI/O(b</text>
<text x="33.1" y="212.2">Bus port capacitance</text>
<text x="33.1" y="212.2">Bus-port capacitance</text>
<text x="87.6" y="210.1">VCC</text>
<text x="87.6" y="213.7">f = 1 MHz</text>
<text x="89.5" y="210.8">CC = 0 to 5 V,</text>
<text x="110.8" y="210.1">VI/O</text>
<text x="112.7" y="210.8">I/O = 0 to 2 V,</text>
<text x="165.1" y="212.2">16</text>
<text x="184.8" y="212.2">pF</text>
<text x="15.9" y="218.2">† All typical values are at V</text>
<text x="49.4" y="219.6">CC = 5 V, TA = 25°C.</text>
<text x="15.9" y="270.7">4</text>
</g>
<text font-size="2.5" fill="#231f20" x="15.8" y="22.7">SLLS004B – OCTOBER 1985 – REVISED MAY 1995</text>
<g font-size="2.1" fill="#231f20">
<text x="76.3" y="271">POST OFFICE BOX 655303</text>
<text x="105.9" y="271">DALLAS, TEXAS 75265</text>
</g>
</svg>
